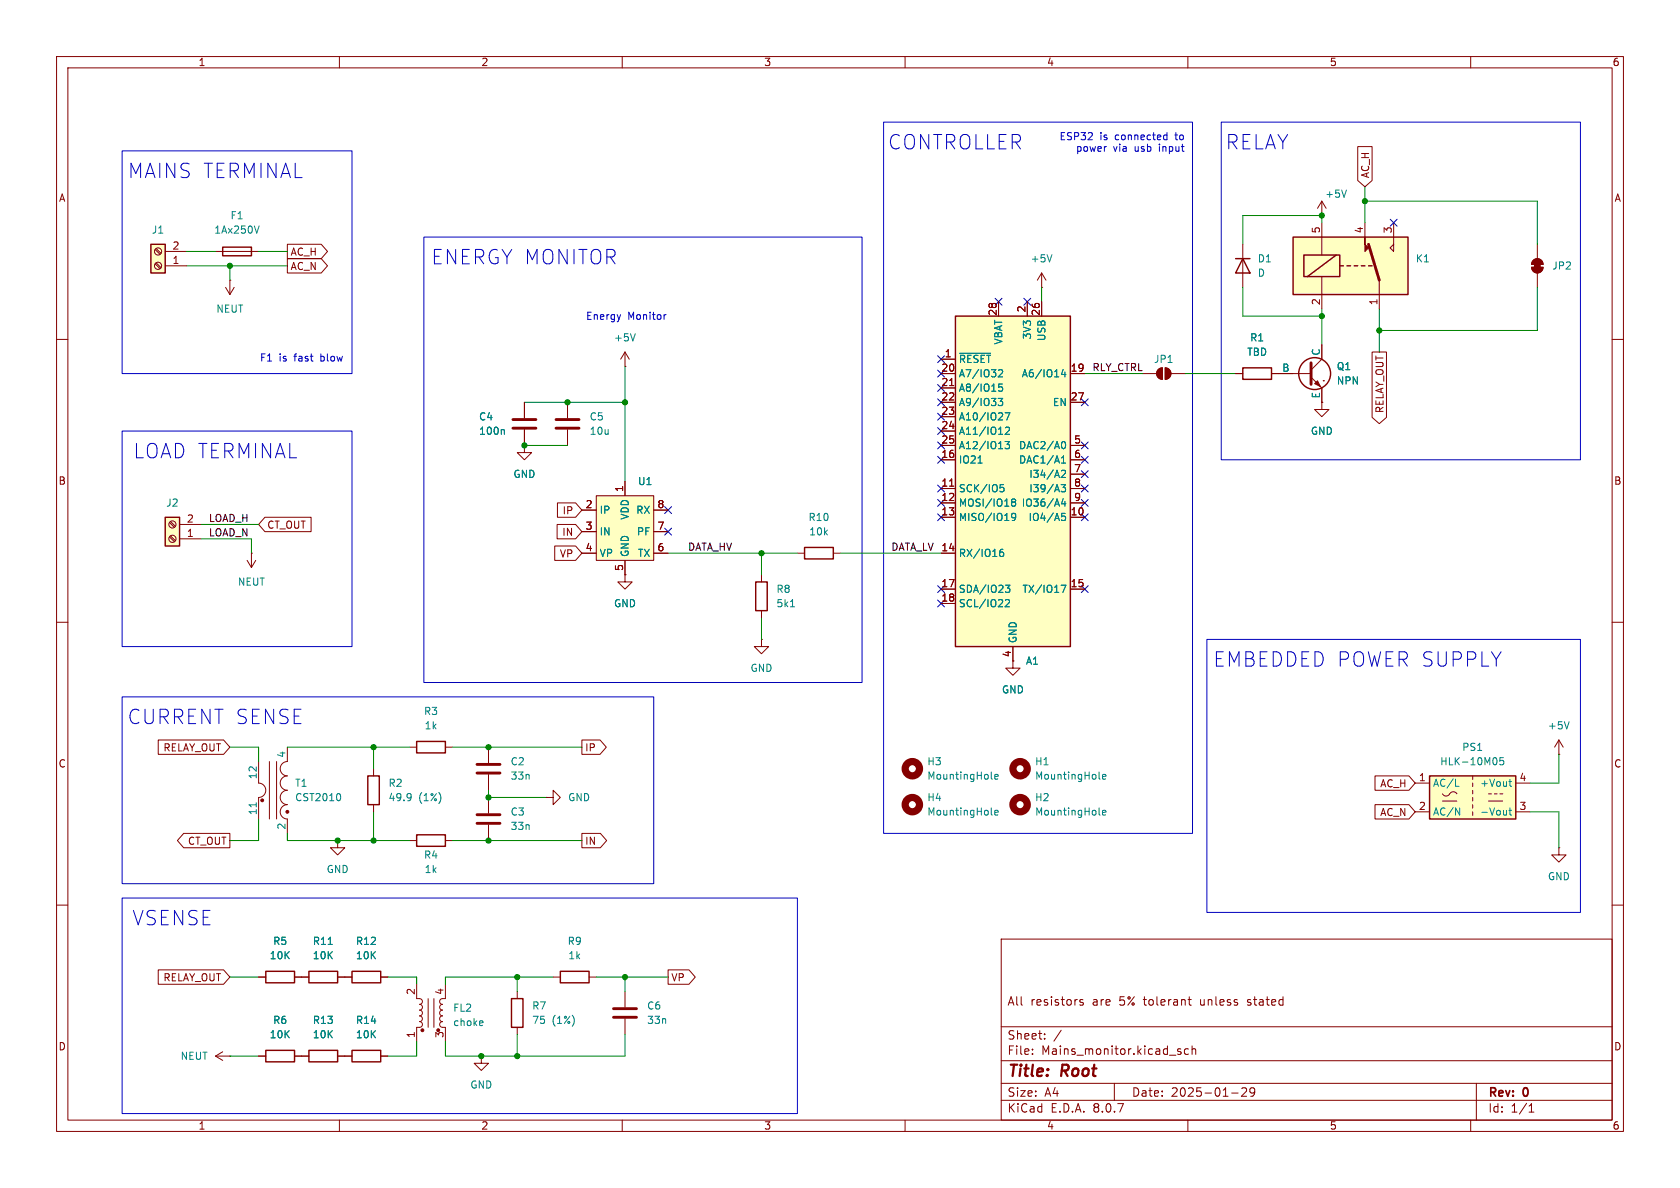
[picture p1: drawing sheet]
<svg xmlns="http://www.w3.org/2000/svg" width="297mm" height="210mm" viewBox="0 0 297 210" stroke-linecap="round" stroke-linejoin="round" font-family="sans-serif">
<g fill="none" stroke="#840000" stroke-width=".18">
<path d="M10 10h277v190h-277zM12 12h273v186h-273zM60 10v2M110 10v2M160 10v2M210 10v2M260 10v2M219.7 43.2v7.6M10 60h2M285 60h2M10 110h2M285 110h2"/>
<path d="M10 160h2M177 166h108v32h-108zM191.5 176.8l-.4-.1-.2 .2 .1 .2 .5 .2v.3h-.6M210 176.7h.6M210.2 176.2v1.3l.4 .2M285 160h2M60 198v2M110 198v2M160 198v2M177 194.5h108M177 191.5h108M177 187.5h108"/>
<path d="M177 181.5h108M182.5 186.3v.1M182.5 185.5v.1M184.7 183.6v.1M184.7 182.8v.1M187.6 182.1l-1.3 2M197 191.5v3M208.2 185.8l.5 .2 .1 .2-.2 .2-.4-.1M208.2 185.5h.5M210 198v2M210.1 185.5l-.4-.1-.3 .3v.4l.1 .2h.6M210.7 185.5l.3-.1 .3 .1 .1 .9"/>
<path d="M210.7 184.9v1.5M217.7 193.2h1.2M219.5 192.4l.6-.1 .2 .1 .1 .3-.9 1.1h.9M221.8 192.9l-.3 .3h-.3l-.2-.3 .1-.5 .4-.1 .2 .1a.99 .99 0 0 1-.3 1.4h-.3M260 198v2M261 191.5v6.5M270.3 196.6h.9M270.3 195.5l.4-.4v1.5"/>
</g>
<path d="M218.4 45.7h2.6M219.7 45.7l1.3 2.6h-2.6z" fill="none" stroke="#840000" stroke-width=".25"/>
<path d="M26.7 43.2h2.5v5.1h-2.5z" fill="#ffffc2"/>
<path d="M26.7 43.2h2.5v5.1h-2.5z" fill="none" stroke="#840000" stroke-width=".25"/>
<g fill="none" stroke="#840000" stroke-width=".18">
<path d="M27.4 44.1l.9 .9M27.4 46.7l.9 .8M27.6 43.9l.9 .9M27.6 46.5l.9 .8M29.2 47h3.8M29.2 44.5h3.8M179.1 116.8v1.3h1.2l-1.2 1.3-1.3-1.3h1.3M275.6 149.9v1.2h1.3l-1.3 1.3-1.3-1.3h1.3M275.6 149.9h.1"/>
<circle cx="27.9" cy="44.4" r=".63"/>
<circle cx="27.9" cy="47" r=".63"/>
</g>
<g fill="none" stroke="#840000" stroke-width="1.3">
<circle cx="161.3" cy="135.9" r="1.27"/>
<circle cx="180.3" cy="135.9" r="1.27"/>
<circle cx="161.3" cy="142.2" r="1.27"/>
<circle cx="180.3" cy="142.2" r="1.27"/>
</g>
<path d="M175.2 137.6l.2 .1M175.9 137.3l.6-.1-.1-.2-.4-.1-.1 .2v.6h.5M194.3 137.6l.2 .1M194.9 137.3l.6-.1-.1-.2-.3-.1-.2 .2 .1 .6h.4M175.2 143.9l.2 .2M175.9 143.7l.6-.2-.1-.2-.4-.1-.1 .2v.6h.5M194.3 143.9l.2 .2M194.9 143.7l.6-.2-.1-.2-.3-.1-.2 .2 .1 .6h.4" fill="none" stroke="#008484" stroke-width=".18"/>
<path d="M252.7 137.2h15.3v7.6h-15.3z" fill="#ffffc2"/>
<path d="M219.7 65h5.1v2.1h-5.1zM252.7 137.2h15.3v7.6h-15.3z" fill="none" stroke="#840000" stroke-width=".25"/>
<g fill="none" stroke="#840000" stroke-width=".18">
<path d="M39.9 50.8l.7 1.3M40.6 49.5h.1M40.6 49.5v2.6M41.4 50.8l-.8 1.3M184.1 50.8h.1M184.1 48.3l-.7 1.2M184.1 48.3v2.5M184.1 48.3l.8 1.2M201.9 66h2.6M204.8 65.3l.7-.3v2.1a1.02 1.02 0 0 1-.9-.7 1.02 1.02 0 0 1 .2-1.1zM206 65a1.02 1.02 0 0 1 1 1 1.02 1.02 0 0 1-1 1.1zM207 66h2.5"/>
<path d="M218.4 66h1.3M224.8 66h1.3M250.2 138.4h2.5M260.3 137.2v.6M260.3 138.4v.7M260.3 139.7v.6M268 138.4h2.5M250.2 143.5h2.5M255 140.3a.8 .8 0 0 0 .8 .4 .8 .8 0 0 0 .7-.6 .73 .73 0 0 1 1.1 .2M255 141.6h2.6M260.3 141v.6M260.3 142.2v.7"/>
<path d="M260.3 143.5v.6M263.1 141.6h2.6M263.1 140.3h.6M264.2 140.3h.5M265.2 140.3h.5M268 143.5h2.5"/>
</g>
<path d="M186 45l-.5 1.3M257.3 139h.6M264.5 134l.1 .4-.1 .7M265.8 133.9h-.6l-.1 .6 .2-.1 .4 .1 .2 .2-.1 .4-.2 .1-.5-.1M266.8 138.2h.4M266.9 137.7v1.1l.3 .2M257.3 142.8l.8 1.3v-1.3M266.8 143.2h.4M266.9 142.8v1.1l.3 .2" fill="none" stroke="#008484" stroke-width=".18"/>
<g fill="#840000" stroke="#840000" stroke-width=".18">
<path d="M204.8 65.3l.7-.3v2.1a1.02 1.02 0 0 1-.9-.7 1.02 1.02 0 0 1 .2-1.1z"/>
<path d="M206 65a1.02 1.02 0 0 1 1 1 1.02 1.02 0 0 1-1 1.1z"/>
</g>
<path d="M168.9 55.9h20.3v58.4h-20.3z" fill="#ffffc2"/>
<path d="M168.9 55.9h20.3v58.4h-20.3z" fill="none" stroke="#840000" stroke-width=".25"/>
<g fill="none" stroke="#840000" stroke-width=".18">
<path d="M176.5 53.3v2.6M181.6 53.3v2.6M184.1 53.3v2.6M166.4 63.5h2.5M166.4 66h2.5M166.4 68.6h2.5M166.4 71.1h2.5M166.4 73.7h2.5M166.4 76.2h2.5M166.4 78.7h2.5M167.9 68.2h.7M189.2 66h2.6"/>
<path d="M189.2 71.1h2.6M189.2 78.7h2.6M233.7 71.1v1.3h1.2l-1.2 1.3-1.3-1.3h1.3M233.7 71.1h.1M166.4 91.4h2.5M166.4 86.4h2.5M166.4 88.9h2.5M166.4 97.8h2.5M166.4 81.3h2.5M167.9 85.9h.7M189.2 91.4h2.6M189.2 86.4h2.6"/>
<path d="M189.2 88.9h2.6M189.2 81.3h2.6M189.2 83.8h2.6M166.4 104.1h2.5M166.4 106.7h2.5M179.1 114.3v2.5M189.2 104.1h2.6"/>
</g>
<g fill="none" stroke="#008484" stroke-width=".18">
<path d="M169.6 62.5h5.5M176.5 70.4h.8l-.5 .5 .4 .1v.6l-.2 .1-.5-.1M176.5 65.5l.5-.2 .3 .4-.8 .9h.8M177.2 67.9h-.6l-.1 .6 .2-.1h.4l.2 .2-.1 .4-.2 .2-.5-.2M177.7 78h.8l-.5 .5 .4 .2v.5l-.2 .1-.5-.1M177.7 73h.8l-.5 1.2M177.7 75.6l.5-.1 .3 .4-.8 .9h.8M188 78a.68 .68 0 0 1 .4 .7 .68 .68 0 0 1-.4 .6M188 65.3l-.3 .9h.7M188.3 65.8v.8M172.9 81.9h.7M176.7 97.8l.3-.2h.2l.2 .2v.3l-.2 .3-.4-.1-.1-.2"/>
<path d="M176.8 85.7h.6M176.8 86.2h.5l.2 .2-.1 .5h-.6M177.3 97.1l-.3 .1-.3 .4M179.1 88.8l-.3-.3 .3-.3h.2l.3 .3-.3 .3M179.1 88.8l-.3 .2 .1 .4 .2 .1 .3-.1 .2-.2v-.2l-.3-.2M179.1 88.8h.2M179.6 91.3l-.3 .2h-.2l-.3-.2 .2-.5 .3-.1 .2 .2a.84 .84 0 0 1-.3 1.1h-.2M187.6 85.7h.8l-.4 .5 .3 .1v.5l-.2 .1-.5-.1M187.7 83.3l.4-.2 .3 .4-.8 .9h.8M187.7 81l.3-.4v1.3M187.7 81.9h.7M187.7 90.7h.6"/>
<path d="M187.7 91.3l.4-.1 .3 .3-.1 .5h-.6M188 88.1l-.3 1h.7M188.3 88.6v.9M177.7 103.4h.8l-.4 .5 .4 .2v.4l-.2 .2h-.4M177.7 106.1l.5-.1 .3 .4-.8 .9h.8M187.6 103.4h.8l-.5 1.3"/>
</g>
<path d="M228.6 41.9h20.3v10.2h-20.3z" fill="#ffffc2"/>
<g fill="none" stroke="#840000" stroke-width=".18">
<path d="M233.7 39.4v5.7M241.3 39.4v2.5M246.4 39.4v5.1l-.7-.7 .7-.6M233.7 48.9v5.7M243.8 49.5v5.1M66 135.9v1.3M72.4 132.1h1.3M78.7 132.1h1.3M59.7 148.6v1.3h1.3l-1.3 1.2-1.3-1.2h1.3M59.7 148.6h.1M66 142.2v1.3M72.4 148.6h1.3"/>
<path d="M78.7 148.6h1.3"/>
</g>
<path d="M228.6 41.9h20.3v10.2h-20.3zM230.5 45.1h6.4v3.8h-6.4zM236.2 45.1l-5.1 3.8M236.9 47h.6M238.1 47h.7M239.4 47h.6M240.7 47h.6M241.9 47h.7M65 137.2h2.1v5h-2.1zM73.7 131.1h5v2h-5zM73.7 147.6h5v2h-5z" fill="none" stroke="#840000" stroke-width=".25"/>
<path d="M241.9 43.2l1.9 6.3" fill="none" stroke="#840000" stroke-width=".51"/>
<path d="M241.3 41.9v1.3l.6 .6-.6 .7z" fill="#840000" stroke="#840000" stroke-width=".18"/>
<path d="M72.6 140.3v.1a1.07 1.07 0 0 1-.1 1M72.7 140.8l-.1 .2" fill="none" stroke="#008484" stroke-width=".18"/>
<path d="M105.4 87.6h10.2v11.5h-10.2z" fill="#ffffc2"/>
<g fill="none" stroke="#840000" stroke-width=".18">
<path d="M102.9 90.2h2.5M102.9 94h2.5M102.9 97.8h2.5M105.4 87.6h10.2v11.5h-10.2zM110.5 85.1v2.5M110.5 99.1v2.5M115.6 90.2h2.5M115.6 94h2.5M115.6 97.8h2.5M45.7 172.7h1.3M52.1 172.7h2.5M59.7 172.7h2.5"/>
<path d="M67.3 172.7h1.3M73.7 174v2.5l.6 .1 .3 .2v.5l-.4 .2 .3 .2 .2 .4-.2 .3-.3 .2 .3 .1 .2 .3-.1 .4-.4 .2 .4 .2 .1 .4-.2 .3-.3 .1 .4 .2 .1 .4-.3 .4h-.7v2.6M75.7 176.5v5.1M76.7 176.5v5.1M78.2 176.5l-.3 .1-.2 .4 .2 .4 .3 .1-.3 .2-.2 .3 .1 .4 .4 .2-.4 .2-.1 .4 .2 .3 .3 .1-.4 .2-.1 .4 .2 .3 .3 .1-.3 .1-.2 .4 .3 .5h.7v2.6M78.7 174v2.5M38.1 186.7h2.5M38.1 186.7l1.3 .8M39.4 185.9l-1.3 .8M40.6 186.7h.1M45.7 186.7h1.3M52.1 186.7h2.5"/>
<path d="M59.7 186.7h2.5M67.3 186.7h1.3M85.1 186.7v1.3h1.3l-1.3 1.2-1.3-1.2h1.3M85.1 186.7h.1"/>
</g>
<path d="M47 171.7h5.1v2h-5.1zM54.6 171.7h5.1v2h-5.1zM62.2 171.7h5.1v2h-5.1zM47 185.7h5.1v2h-5.1zM54.6 185.7h5.1v2h-5.1zM62.2 185.7h5.1v2h-5.1z" fill="none" stroke="#840000" stroke-width=".25"/>
<g fill="#840000" stroke="#840000" stroke-width=".18">
<circle cx="77.5" cy="182.1" r=".25"/>
<circle cx="74.7" cy="182.1" r=".25"/>
</g>
<path d="M58 166.9h.8M85.2 180.5l.2 .3-.6 .1M85.3 181.2l-.1 .1" fill="none" stroke="#008484" stroke-width=".18"/>
<path d="M29.2 91.4h2.5v5.1h-2.5z" fill="#ffffc2"/>
<g fill="none" stroke="#840000" stroke-width=".25">
<path d="M39.4 43.7h5v1.5h-5zM29.2 91.4h2.5v5.1h-2.5zM142.2 96.8h5.1v2h-5.1zM133.6 102.9h2v5.1h-2zM90.4 176.5h2.1v5.1h-2.1zM99.1 171.7h5v2h-5z"/>
<circle cx="232.4" cy="66" r="2.82"/>
</g>
<g fill="none" stroke="#840000" stroke-width=".18">
<path d="M233.7 38.1h.1M233.7 35.6v2.5M233.7 35.6l-.8 1.2M233.7 35.6l.7 1.2M240 25.9h2.6v6l-1.3 1.1-1.3-1.1zM38.1 44.5h7.6M50.8 45.7h6l1.1 1.3-1.1 1.3h-6zM50.8 43.2h6l1.1 1.3-1.1 1.2h-6zM176.5 53.3v2.6M181.6 53.3v2.6M184.1 53.3v2.6M270.8 47.2h2a1.02 1.02 0 0 1-1 1.1 1.02 1.02 0 0 1-1-1.1z"/>
<path d="M271.1 46a1.02 1.02 0 0 1 1.1-.2 1.02 1.02 0 0 1 .6 .9h-2zM271.8 43.2v2.5M271.8 48.3v2.5M92.7 78.7v1.3h1.3l-1.3 1.3-1.3-1.3h1.3M92.7 78.7h.1M92.7 71.1v2.8M92.7 75.9v2.8M100.3 71.1v2.8M100.3 75.9v2.8M110.5 64.8h.1M110.5 62.2l-.8 1.3M110.5 62.2v2.6"/>
<path d="M110.5 62.2l.8 1.3M166.4 66h2.5M166.4 63.5h2.5M166.4 68.6h2.5M166.4 71.1h2.5M166.4 73.7h2.5M166.4 76.2h2.5M166.4 78.7h2.5M167.9 68.2h.7M189.2 66h2.6M189.2 71.1h2.6M189.2 78.7h2.6"/>
<path d="M218.4 66h1.3M224.8 66h7M231.8 66.7l1.9 1.9v2.5M233.7 71.1h.1M233.7 61v2.5l-1.9 1.9M233.9 67.3h.1M242.6 62.2h2.5v11.6l-1.3 1.1-1.2-1.1zM30 92.4l.8 .8M30 94.9l.8 .9M30.1 92.2l.9 .8M30.1 94.7l.9 .9M31.7 95.3h3.9"/>
<path d="M31.7 92.7h3.9M43.7 99.1l.7 1.2M44.4 97.8h.1M44.4 97.8v2.5M45.2 99.1l-.8 1.2M46.8 91.4h8.2v2.6h-8.2l-1.1-1.3zM98.1 96.5h3.7l1.1 1.3-1.1 1.3h-3.7zM98.5 92.7h3.3l1.1 1.3-1.1 1.3h-3.3zM98.5 88.9h3.3l1.1 1.3-1.1 1.2h-3.3zM102.9 97.8h2.5M102.9 90.2h2.5M102.9 94h2.5"/>
<path d="M110.5 85.1v2.5M110.5 99.1v2.5M115.6 97.8h2.5M115.6 90.2h2.5M115.6 94h2.5M141 97.8h1.2M147.3 97.8h1.3M166.4 97.8h2.5M166.4 91.4h2.5M166.4 86.4h2.5M166.4 88.9h2.5M166.4 81.3h2.5"/>
<path d="M167.9 85.9h.7M189.2 91.4h2.6M189.2 86.4h2.6M189.2 88.9h2.6M189.2 81.3h2.6M189.2 83.8h2.6M110.5 101.6v1.3h1.3l-1.3 1.2-1.3-1.2h1.3M110.5 101.6h.1M134.6 113v1.3h1.3l-1.3 1.3-1.3-1.3h1.3M134.6 113h.1M134.6 101.6v1.3M134.6 108v1.2"/>
<path d="M166.4 104.1h2.5M166.4 106.7h2.5M179.1 114.3v2.5M189.2 104.1h2.6M28 130.8h11.5l1.1 1.3-1.1 1.3h-11.5zM45.7 134.6v3.8a1.27 1.27 0 0 1 1.3 1.3 1.27 1.27 0 0 1-1.3 1.3v3.8M47.6 134.6v10.2M48.9 134.6v10.2M50.8 132.1v2.5a1.27 1.27 0 0 0-1.3 1.3 1.27 1.27 0 0 0 1.3 1.3 1.27 1.27 0 0 0-1.3 1.2 1.27 1.27 0 0 0 1.3 1.3 1.27 1.27 0 0 0-1.3 1.3 1.27 1.27 0 0 0 1.3 1.2 1.27 1.27 0 0 0-1.3 1.3 1.27 1.27 0 0 0 1.3 1.3v2.5M86.4 132.1v2.8M86.4 136.9v2.8M102.9 130.8h3.2l1.1 1.3-1.1 1.3h-3.2z"/>
<path d="M243.1 137.2h6l1.1 1.2-1.1 1.3h-6zM275.6 133.4h.1M275.6 130.8l-.8 1.3M275.6 130.8v2.6M275.6 130.8l.8 1.3M32.5 147.3h8.1v2.6h-8.1l-1.1-1.3zM86.4 141v2.8M86.4 145.8v2.8M96.5 141h1.3v-1.3l1.3 1.3-1.3 1.2v-1.2M96.5 141h.1M102.9 147.3h3.2l1.2 1.3-1.2 1.3h-3.2zM243.1 142.2h6l1.1 1.3-1.1 1.3h-6z"/>
<path d="M28 171.4h11.5l1.1 1.3-1.1 1.3h-11.5zM45.7 172.7h1.3M52.1 172.7h2.5M59.7 172.7h2.5M67.3 172.7h1.3M91.4 175.3v1.2M97.8 172.7h1.3M104.1 172.7h1.3M110.5 175.3v2.8M118.1 171.4h3.7l1.1 1.3-1.1 1.3h-3.7zM45.7 186.7h1.3M52.1 186.7h2.5"/>
<path d="M59.7 186.7h2.5M67.3 186.7h1.3M91.4 181.6v1.3M110.5 180.1v2.8"/>
<circle cx="30.5" cy="92.7" r=".63"/>
<circle cx="30.5" cy="95.2" r=".63"/>
</g>
<path d="M90.7 75.7h4M90.7 74.2h4M98.3 75.7h4.1M98.3 74.2h4.1M231.8 64.1v3.8M84.3 136.7h4.1M84.3 135.1h4.1M84.3 145.5h4.1M84.3 144h4.1M108.5 179.8h4M108.5 178.3h4" fill="none" stroke="#840000" stroke-width=".51"/>
<g fill="none" stroke="#008484" stroke-width=".18">
<path d="M45.8 39.9l-.4 1.3M238 33.6l-.4 1.3M112.3 59l-.4 1.3M89 75.9l.2 .2v.7M169.6 62.5h5.5M176.5 70.4h.8l-.5 .5 .4 .1v.6l-.2 .1-.5-.1M176.5 65.5l.5-.2 .3 .4-.8 .9h.8M177.2 67.9h-.6l-.1 .6 .2-.1h.4l.2 .2-.1 .4-.2 .2-.5-.2M177.7 78h.8l-.5 .5 .4 .2v.5l-.2 .1-.5-.1M177.7 73h.8l-.5 1.2M177.7 75.6l.5-.1 .3 .4-.8 .9h.8M188 78a.68 .68 0 0 1 .4 .7 .68 .68 0 0 1-.4 .6"/>
<path d="M188 65.3l-.3 .9h.7M188.3 65.8v.8M172.9 81.9h.7M176.7 97.8l.3-.2h.2l.2 .2v.3l-.2 .3-.4-.1-.1-.2M176.8 85.7h.6M176.8 86.2h.5l.2 .2-.1 .5h-.6M177.3 97.1l-.3 .1-.3 .4M179.1 88.8l-.3-.3 .3-.3h.2l.3 .3-.3 .3M179.1 88.8l-.3 .2 .1 .4 .2 .1 .3-.1 .2-.2v-.2l-.3-.2M179.1 88.8h.2M179.6 91.3l-.3 .2h-.2l-.3-.2 .2-.5 .3-.1 .2 .2a.84 .84 0 0 1-.3 1.1h-.2M187.6 85.7h.8l-.4 .5 .3 .1v.5l-.2 .1-.5-.1"/>
<path d="M187.7 83.3l.4-.2 .3 .4-.8 .9h.8M187.7 81l.3-.4v1.3M187.7 81.9h.7M187.7 90.7h.6M187.7 91.3l.4-.1 .3 .3-.1 .5h-.6M188 88.1l-.3 1h.7M188.3 88.6v.9M139.8 107.3h.7M177.7 106.1l.5-.1 .3 .4-.8 .9h.8M177.7 103.4h.8l-.4 .5 .4 .2v.4l-.2 .2h-.4M187.6 103.4h.8l-.5 1.3M277.4 127.6l-.4 1.2"/>
<path d="M45.3 141.9v.7M60 140.3l.2 .5-.2 .7M58 166.9h.8"/>
</g>
<g fill="#840000" stroke="#840000" stroke-width=".18">
<path d="M232.4 67.8l.5-.5 .5 1z"/>
<path d="M271.3 46.5h1v1h-1z"/>
<path d="M270.8 47.2h2a1.02 1.02 0 0 1-1 1.1 1.02 1.02 0 0 1-1-1.1z"/>
<path d="M271.1 46a1.02 1.02 0 0 1 1.1-.2 1.02 1.02 0 0 1 .6 .9h-2z"/>
<circle cx="50.8" cy="143.5" r=".25"/>
<circle cx="46.4" cy="141.5" r=".25"/>
</g>
<g fill="none" stroke="#0000c2" stroke-width=".18">
<path d="M21.6 26.7h40.6v39.3h-40.6zM156.2 21.6h54.6v125.7h-54.6zM195.5 25.9h.1M205.8 24.6h.5M205.8 23.9h.5M206.3 23.4v1.3M215.9 21.6h63.5v59.7h-63.5zM74.9 41.9h77.5v78.8h-77.5zM109.7 55.6l-.3 .9M117.8 55.6l-.3 .1M21.6 76.2h40.6v38.1h-40.6zM213.4 113h66v48.3h-66z"/>
<path d="M21.6 123.2h94v33h-94zM21.6 158.8h119.4v38.1h-119.4z"/>
</g>
<g fill="none" stroke="#008400" stroke-width=".18">
<path d="M233.7 39.4v-1.3h-14v5.1M241.3 35.6h30.5v7.6M241.3 33v6.4M33 47h17.8M33 44.5h5.1M40.6 47v2.5M45.7 44.5h5.1M184.1 50.8v2.5M219.7 50.8v5.1h14M233.7 54.6v6.4M243.8 54.6v7.6M271.8 50.8v7.6h-28"/>
<path d="M92.7 71.1h17.8M92.7 78.7h7.6M110.5 64.8v20.3M191.8 66h10.1M209.5 66h8.9M35.6 92.7h10.1M35.6 95.3h8.8v2.5M118.1 97.8h22.9M134.6 97.8v3.8M148.6 97.8h17.8M134.6 109.2v3.8M40.6 132.1h5.1v2.5"/>
<path d="M50.8 132.1h21.6M66 132.1v3.8M80 132.1h22.9M86.4 139.7v1.3h10.1M275.6 133.4v5h-5.1M45.7 144.8v3.8h-5.1M50.8 147.3v1.3h21.6M66 143.5v5.1M80 148.6h22.9M270.5 143.5h5.1v6.4M40.6 172.7h5.1M68.6 172.7h5.1v1.3"/>
<path d="M91.4 172.7v2.6M97.8 172.7h-19.1v1.3M105.4 172.7h12.7M110.5 172.7v2.6M40.6 186.7h5.1M73.7 184.2v2.5h-5.1M91.4 182.9v3.8M110.5 182.9v3.8h-31.8v-2.5"/>
</g>
<g fill="none" stroke="#000084" stroke-width=".18">
<path d="M245.8 38.8l1.2 1.2M247 38.8l-1.2 1.2M175.9 52.7l1.2 1.2M177.1 52.7l-1.2 1.2M181 52.7l1.2 1.2M182.2 52.7l-1.2 1.2M165.8 75.6l1.2 1.2M165.8 65.4l1.2 1.2M165.8 73.1l1.2 1.2M165.8 70.5l1.2 1.2M165.8 62.9l1.2 1.2M165.8 68l1.2 1.2"/>
<path d="M165.8 78.1l1.2 1.2M167 75.6l-1.2 1.2M167 65.4l-1.2 1.2M167 73.1l-1.2 1.2M167 62.9l-1.2 1.2M167 68l-1.2 1.2M167 70.5l-1.2 1.2M167 78.1l-1.2 1.2M191.2 78.1l1.2 1.2M191.2 70.5l1.2 1.2M192.4 78.1l-1.2 1.2M192.4 70.5l-1.2 1.2"/>
<path d="M117.5 89.6l1.2 1.2M117.5 93.4l1.2 1.2M118.7 89.6l-1.2 1.2M118.7 93.4l-1.2 1.2M165.8 85.8l1.2 1.2M165.8 90.8l1.2 1.2M165.8 88.3l1.2 1.2M165.8 80.7l1.2 1.2M167 85.8l-1.2 1.2M167 90.8l-1.2 1.2M167 88.3l-1.2 1.2M167 80.7l-1.2 1.2"/>
<path d="M191.2 83.2l1.2 1.2M191.2 88.3l1.2 1.2M191.2 90.8l1.2 1.2M191.2 85.8l1.2 1.2M191.2 80.7l1.2 1.2M192.4 83.2l-1.2 1.2M192.4 80.7l-1.2 1.2M192.4 88.3l-1.2 1.2M192.4 90.8l-1.2 1.2M192.4 85.8l-1.2 1.2M165.8 106.1l1.2 1.2M165.8 103.5l1.2 1.2"/>
<path d="M167 106.1l-1.2 1.2M167 103.5l-1.2 1.2M191.2 103.5l1.2 1.2M192.4 103.5l-1.2 1.2"/>
</g>
<g fill="#008400" stroke="#008400" stroke-width=".18">
<circle cx="134.6" cy="97.8" r=".46"/>
<circle cx="110.5" cy="172.7" r=".46"/>
<circle cx="91.4" cy="186.7" r=".46"/>
<circle cx="85.1" cy="186.7" r=".46"/>
<circle cx="91.4" cy="172.7" r=".46"/>
<circle cx="233.7" cy="55.9" r=".46"/>
<circle cx="40.6" cy="47" r=".46"/>
<circle cx="100.3" cy="71.1" r=".46"/>
<circle cx="92.7" cy="78.7" r=".46"/>
<circle cx="110.5" cy="71.1" r=".46"/>
<circle cx="241.3" cy="35.6" r=".46"/>
<circle cx="233.7" cy="38.1" r=".46"/>
<circle cx="243.8" cy="58.4" r=".46"/>
<circle cx="86.4" cy="132.1" r=".46"/>
<circle cx="86.4" cy="148.6" r=".46"/>
<circle cx="86.4" cy="141" r=".46"/>
<circle cx="59.7" cy="148.6" r=".46"/>
<circle cx="66" cy="148.6" r=".46"/>
<circle cx="66" cy="132.1" r=".46"/>
</g>
<g font-size="3.5" fill="#0000c2">
<text x="157" y="26.6">CONTROLLER</text>
<text x="216.7" y="26.6">RELAY</text>
<text x="22.6" y="31.7">MAINS TERMINAL</text>
<text x="76.2" y="47">ENERGY MONITOR</text>
<text x="23.6" y="81.3">LOAD TERMINAL</text>
<text x="214.5" y="118.1">EMBEDDED POWER SUPPLY</text>
<text x="22.5" y="128.2">CURRENT SENSE</text>
<text x="23.4" y="163.8">VSENSE</text>
</g>
<g font-size="2.8" fill="#840000">
<text x="178" y="190.9">Title:</text>
<text x="187.7" y="190.9">Root</text>
</g>
<g font-size="2.1" fill="#840000">
<text x="178" y="178">All</text>
<text x="182.2" y="178">resistors</text>
<text x="193.2" y="178">are</text>
<text x="198" y="178">5% tolerant</text>
<text x="212.6" y="178">unless</text>
<text x="221.1" y="178">stated</text>
<text x="178" y="184">Sheet:</text>
<text x="178" y="186.7">File:</text>
<text x="184.1" y="186.7">Mains_monitor.kicad_sch</text>
<text x="178" y="196.9">KiCad</text>
<text x="178" y="194.1">Size:</text>
<text x="184.7" y="194.1">A4</text>
<text x="185.7" y="196.9">E.D.A.</text>
<text x="193.3" y="196.9">8.0.7</text>
<text x="200" y="194.1">Date:</text>
<text x="207" y="194.1">2025-01-29</text>
<text x="263" y="194.3">Rev:</text>
<text x="263" y="196.9">Id:</text>
<text x="267.1" y="196.9">1/1</text>
<text x="269.4" y="194.3">0</text>
</g>
<g font-size="1.8" fill="#840000">
<text x="35" y="11.9">1</text>
<text x="85" y="11.9">2</text>
<text x="135" y="11.9">3</text>
<text x="185" y="11.9">4</text>
<text x="235" y="11.9">5</text>
<text x="285" y="11.9">6</text>
<text x="10.3" y="35.9">A</text>
<text x="242.3" y="31.6" transform="rotate(-90 242.3 31.6)">AC_H</text>
<text x="285.3" y="35.9">A</text>
<text x="233.4" y="41.3" transform="rotate(-90 233.4 41.3)">5</text>
<text x="241" y="41.3" transform="rotate(-90 241 41.3)">4</text>
<text x="246.1" y="41.3" transform="rotate(-90 246.1 41.3)">3</text>
<text x="30.4" y="46.7">1</text>
<text x="30.4" y="44.2">2</text>
<text x="51.3" y="47.9">AC_N</text>
<text x="51.3" y="45.4">AC_H</text>
<text x="176.3" y="55.9" transform="rotate(-90 176.3 55.9)">28</text>
<text x="181.4" y="55.3" transform="rotate(-90 181.4 55.3)">2</text>
<text x="183.9" y="55.9" transform="rotate(-90 183.9 55.9)">26</text>
<text x="233.4" y="54" transform="rotate(-90 233.4 54)">2</text>
<text x="243.6" y="54" transform="rotate(-90 243.6 54)">1</text>
<text x="166.3" y="65.8">20</text>
<text x="166.9" y="63.2">1</text>
<text x="189.2" y="65.8">19</text>
<text x="166.3" y="68.3">21</text>
<text x="166.3" y="70.9">22</text>
<text x="189.2" y="70.9">27</text>
<text x="166.3" y="73.4">23</text>
<text x="166.3" y="75.9">24</text>
<text x="244.8" y="73.1" transform="rotate(-90 244.8 73.1)">RELAY_OUT</text>
<text x="166.3" y="81">16</text>
<text x="166.3" y="78.5">25</text>
<text x="189.8" y="78.5">5</text>
<text x="189.8" y="81">6</text>
<text x="189.8" y="83.6">7</text>
<text x="10.3" y="85.9">B</text>
<text x="103.4" y="89.9">2</text>
<text x="110.2" y="87.1" transform="rotate(-90 110.2 87.1)">1</text>
<text x="116.1" y="89.9">8</text>
<text x="166.3" y="86.1">11</text>
<text x="166.3" y="88.6">12</text>
<text x="189.8" y="86.1">8</text>
<text x="189.8" y="88.6">9</text>
<text x="285.3" y="85.9">B</text>
<text x="32.9" y="95">1</text>
<text x="32.9" y="92.5">2</text>
<text x="47.1" y="93.7">CT_OUT</text>
<text x="99.3" y="94.9">IN</text>
<text x="99.4" y="91.1">IP</text>
<text x="103.4" y="93.7">3</text>
<text x="116.1" y="93.7">7</text>
<text x="166.3" y="91.2">13</text>
<text x="189.2" y="91.2">10</text>
<text x="98.9" y="98.7">VP</text>
<text x="103.4" y="97.5">4</text>
<text x="110.2" y="101" transform="rotate(-90 110.2 101)">5</text>
<text x="116.1" y="97.5">6</text>
<text x="166.3" y="97.5">14</text>
<text x="166.3" y="103.9">17</text>
<text x="166.3" y="106.4">18</text>
<text x="189.2" y="103.9">15</text>
<text x="178.8" y="116.3" transform="rotate(-90 178.8 116.3)">4</text>
<text x="10.3" y="135.9">C</text>
<text x="28.8" y="133">RELAY_OUT</text>
<text x="103.3" y="133">IP</text>
<text x="285.3" y="135.9">C</text>
<text x="243.9" y="139.4">AC_H</text>
<text x="250.8" y="138.2">1</text>
<text x="250.8" y="143.3">2</text>
<text x="268.5" y="143.3">3</text>
<text x="268.5" y="138.2">4</text>
<text x="33.1" y="149.5">CT_OUT</text>
<text x="103.3" y="149.5">IN</text>
<text x="243.9" y="144.5">AC_N</text>
<text x="28.8" y="173.7">RELAY_OUT</text>
<text x="118.6" y="173.7">VP</text>
<text x="73.4" y="176" transform="rotate(-90 73.4 176)">2</text>
<text x="78.5" y="176" transform="rotate(-90 78.5 176)">4</text>
<text x="10.3" y="185.9">D</text>
<text x="73.4" y="183.6" transform="rotate(-90 73.4 183.6)">1</text>
<text x="78.5" y="183.6" transform="rotate(-90 78.5 183.6)">3</text>
<text x="285.3" y="185.9">D</text>
<text x="35" y="199.9">1</text>
<text x="85" y="199.9">2</text>
<text x="135" y="199.9">3</text>
<text x="185" y="199.9">4</text>
<text x="235" y="199.9">5</text>
<text x="285" y="199.9">6</text>
</g>
<g font-size="1.8" fill="#0000c2">
<text x="187.2" y="25">ESP32</text>
<text x="190.1" y="27">power</text>
<text x="194.4" y="25">is</text>
<text x="196.8" y="27">via</text>
<text x="197.2" y="25">connected</text>
<text x="200.7" y="27">usb</text>
<text x="205.2" y="27">input</text>
<text x="208.1" y="25">to</text>
<text x="103.5" y="56.7">Energy</text>
<text x="111" y="56.7">Monitor</text>
<text x="45.9" y="64.1">F1</text>
<text x="49.3" y="64.1">is</text>
<text x="52.1" y="64.1">fast</text>
<text x="56.9" y="64.1">blow</text>
</g>
<g font-size="1.8" fill="#008484">
<text x="234.2" y="35.2">+5V</text>
<text x="26.7" y="41.5">J1</text>
<text x="37.8" y="41.5">1Ax250V</text>
<text x="40.7" y="39">F1</text>
<text x="182.1" y="46.6">+5V</text>
<text x="222.3" y="46.6">D1</text>
<text x="250.2" y="46.6">K1</text>
<text x="274.3" y="47.9">JP2</text>
<text x="222.3" y="49.1">D</text>
<text x="38.1" y="55.5">NEUT</text>
<text x="108.5" y="60.6">+5V</text>
<text x="169.4" y="64.4">~{RESET}</text>
<text x="177.4" y="61" transform="rotate(-90 177.4 61)">VBAT</text>
<text x="182.5" y="60.1" transform="rotate(-90 182.5 60.1)">3V3</text>
<text x="185" y="60.4" transform="rotate(-90 185 60.4)">USB</text>
<text x="203.9" y="64.4">JP1</text>
<text x="220.4" y="63.1">TBD</text>
<text x="220.9" y="60.6">R1</text>
<text x="226.6" y="65.8">B</text>
<text x="233.4" y="63" transform="rotate(-90 233.4 63)">C</text>
<text x="236.2" y="65.6">Q1</text>
<text x="169.4" y="66.9">A7/IO32</text>
<text x="169.4" y="69.4">A8/IO15</text>
<text x="169.4" y="72">A9/IO33</text>
<text x="180.5" y="66.9">A6/IO14</text>
<text x="186" y="72">EN</text>
<text x="233.4" y="70.5" transform="rotate(-90 233.4 70.5)">E</text>
<text x="236.2" y="68.2">NPN</text>
<text x="84.6" y="74.5">C4</text>
<text x="84.6" y="77.1">100n</text>
<text x="104.1" y="74.5">C5</text>
<text x="104.1" y="77.1">10u</text>
<text x="169.4" y="74.5">A10/IO27</text>
<text x="169.4" y="77.1">A11/IO12</text>
<text x="231.6" y="77.1">GND</text>
<text x="169.4" y="82.1">IO21</text>
<text x="169.4" y="79.6">A12/IO13</text>
<text x="180.1" y="79.6">DAC2/A0</text>
<text x="180.1" y="82.1">DAC1/A1</text>
<text x="29.3" y="89.8">J2</text>
<text x="90.7" y="84.7">GND</text>
<text x="112.7" y="86">U1</text>
<text x="169.4" y="87.2">SCK/IO5</text>
<text x="169.4" y="89.8">MOSI/IO18</text>
<text x="180.5" y="89.8">IO36/A4</text>
<text x="181.9" y="84.7">I34/A2</text>
<text x="181.9" y="87.2">I39/A3</text>
<text x="105.9" y="91">IP</text>
<text x="105.9" y="94.8">IN</text>
<text x="111.4" y="92" transform="rotate(-90 111.4 92)">VDD</text>
<text x="112.4" y="91">RX</text>
<text x="112.5" y="94.8">PF</text>
<text x="142.8" y="92.3">R10</text>
<text x="143" y="94.8">10k</text>
<text x="169.4" y="92.3">MISO/IO19</text>
<text x="181.7" y="92.3">IO4/A5</text>
<text x="105.9" y="98.7">VP</text>
<text x="111.4" y="98.6" transform="rotate(-90 111.4 98.6)">GND</text>
<text x="112.7" y="98.7">TX</text>
<text x="169.4" y="98.7">RX/IO16</text>
<text x="42" y="103.7">NEUT</text>
<text x="108.5" y="107.5">GND</text>
<text x="137.2" y="105">R8</text>
<text x="137.2" y="107.5">5k1</text>
<text x="169.4" y="105">SDA/IO23</text>
<text x="169.4" y="107.5">SCL/IO22</text>
<text x="180.7" y="105">TX/IO17</text>
<text x="179.9" y="113.8" transform="rotate(-90 179.9 113.8)">GND</text>
<text x="132.6" y="119">GND</text>
<text x="181.3" y="117.7">A1</text>
<text x="177" y="122.8">GND</text>
<text x="74.9" y="126.6">R3</text>
<text x="75" y="129.1">1k</text>
<text x="273.6" y="129.1">+5V</text>
<text x="45.5" y="137.8" transform="rotate(-90 45.5 137.8)">12</text>
<text x="50.5" y="134.1" transform="rotate(-90 50.5 134.1)">4</text>
<text x="90.2" y="135.5">C2</text>
<text x="163.8" y="135.5">H3</text>
<text x="182.9" y="135.5">H1</text>
<text x="254.5" y="135.5">HLK-10M05</text>
<text x="258.4" y="132.9">PS1</text>
<text x="52.1" y="139.3">T1</text>
<text x="52.1" y="141.8">CST2010</text>
<text x="68.6" y="139.3">R2</text>
<text x="68.6" y="141.8">49.9</text>
<text x="74" y="141.8">(1%)</text>
<text x="90.2" y="138">33n</text>
<text x="100.3" y="141.8">GND</text>
<text x="163.8" y="138">MountingHole</text>
<text x="163.8" y="141.8">H4</text>
<text x="182.9" y="138">MountingHole</text>
<text x="182.9" y="141.8">H2</text>
<text x="253.2" y="139.3">AC/L</text>
<text x="261.6" y="139.3">+Vout</text>
<text x="45.5" y="144.2" transform="rotate(-90 45.5 144.2)">11</text>
<text x="50.5" y="146.8" transform="rotate(-90 50.5 146.8)">2</text>
<text x="90.2" y="144.4">C3</text>
<text x="90.2" y="146.9">33n</text>
<text x="163.8" y="144.4">MountingHole</text>
<text x="182.9" y="144.4">MountingHole</text>
<text x="253.2" y="144.4">AC/N</text>
<text x="261.6" y="144.4">-Vout</text>
<text x="57.7" y="154.5">GND</text>
<text x="74.9" y="152">R4</text>
<text x="75" y="154.5">1k</text>
<text x="273.6" y="155.8">GND</text>
<text x="48.2" y="167.2">R5</text>
<text x="55.2" y="167.2">R11</text>
<text x="62.8" y="167.2">R12</text>
<text x="100.3" y="167.2">R9</text>
<text x="47.6" y="169.8">10K</text>
<text x="55.2" y="169.8">10K</text>
<text x="62.8" y="169.8">10K</text>
<text x="100.4" y="169.8">1k</text>
<text x="80" y="179">FL2</text>
<text x="94" y="178.7">R7</text>
<text x="114.3" y="178.7">C6</text>
<text x="47.6" y="183.7">10K</text>
<text x="48.2" y="181.2">R6</text>
<text x="55.2" y="181.2">R13</text>
<text x="55.2" y="183.7">10K</text>
<text x="62.8" y="181.2">R14</text>
<text x="62.8" y="183.7">10K</text>
<text x="80" y="181.6">choke</text>
<text x="94" y="181.2">75</text>
<text x="97.6" y="181.2">(1%)</text>
<text x="114.3" y="181.2">33n</text>
<text x="31.8" y="187.6">NEUT</text>
<text x="83.1" y="192.6">GND</text>
</g>
<g font-size="1.8">
<text x="193" y="65.7">RLY_CTRL</text>
<text x="36.8" y="94.9">LOAD_N</text>
<text x="36.8" y="92.4">LOAD_H</text>
<text x="121.5" y="97.4">DATA_HV</text>
<text x="157.5" y="97.4">DATA_LV 14</text>
</g>
</svg>
